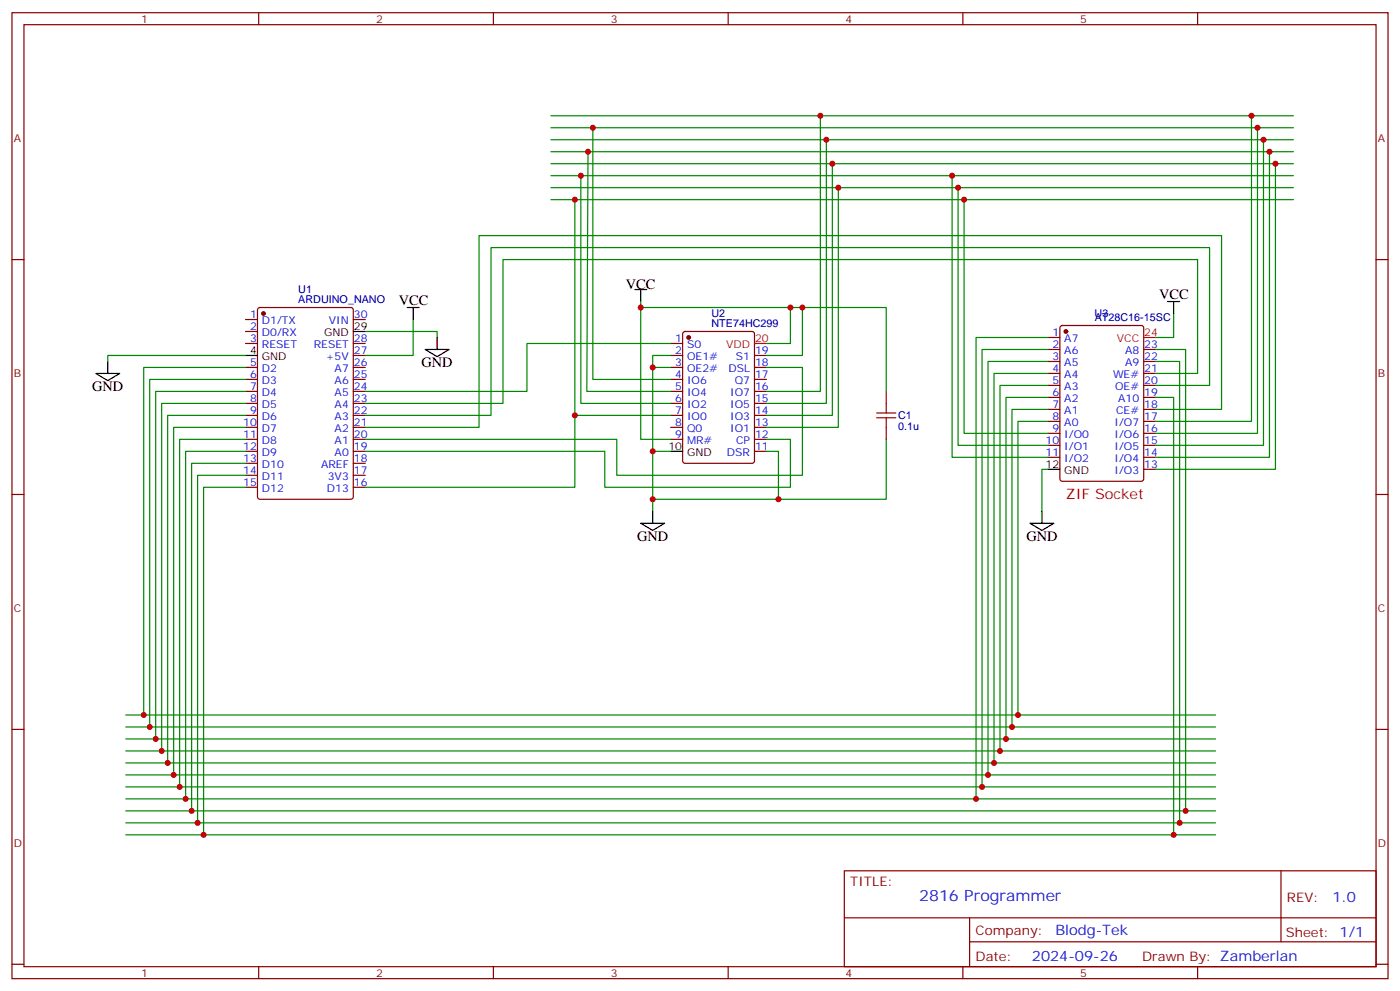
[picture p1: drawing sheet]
<svg xmlns="http://www.w3.org/2000/svg" width="412mm" height="292mm" viewBox="0 0 412 292" stroke-linecap="round" stroke-linejoin="round" font-family="sans-serif">
<g fill="none" stroke="#870000" stroke-width=".35">
<path d="M3.5 3.7h405.4v284.4h-405.4zM7.1 7.3h398.2v277.3h-398.2zM76.2 3.7v3.6M145.3 3.7v3.6M214.5 3.7v3.6M283.6 3.7v3.6M352.8 3.7v3.6M3.5 76.4h3.6M405.3 76.4h3.6M72.3 94.1h3.5M72.3 97.6h3.5M76.1 90.7l.5-.2h26.8l.6 .5 .1 55.3-.5 .6-27 .1-.7-.5-.1-55.3z"/>
<path d="M104.1 94.1h3.5M201.3 97.8l.5-.2h19.7l.7 .4v37.7l-.4 .6-20 .1-.7-.5v-37.6zM308.7 99.3h3.5M312.4 96l.5-.2h23.3l.6 .4 .1 44.8-.5 .6-23.5 .1-.6-.5-.1-44.7zM72.3 101.1h3.5M72.3 108.2h3.5M72.3 111.7h3.5M72.3 115.2h3.5M72.3 118.7h3.5M104.1 101.1h3.5M104.1 108.2h3.5M104.1 111.7h3.5"/>
<path d="M104.1 115.2h3.5M104.1 118.7h3.5M104.1 104.6h3.5M197.6 101.1h3.5M197.6 108.2h3.5M197.6 111.7h3.5M197.6 115.2h3.5M197.6 118.7h3.5M197.6 104.6h3.5M222.2 108.2h3.6M222.2 111.7h3.6M222.2 115.2h3.6"/>
<path d="M222.2 118.7h3.6M222.2 104.6h3.6M261.1 115.2v3.5M308.7 102.9h3.5M308.7 106.4h3.5M308.7 109.9h3.5M308.7 113.5h3.5M308.7 117h3.5M336.9 102.9h3.5M336.9 106.4h3.5M336.9 109.9h3.5M336.9 113.5h3.5"/>
<path d="M336.9 117h3.5M72.3 122.3h3.5M72.3 125.8h3.5M72.3 129.3h3.5M72.3 132.9h3.5M72.3 136.4h3.5M72.3 139.9h3.5M104.1 122.3h3.5M104.1 125.8h3.5M104.1 129.3h3.5M104.1 132.9h3.5M104.1 136.4h3.5"/>
<path d="M104.1 139.9h3.5M197.6 122.3h3.5M197.6 125.8h3.5M197.6 129.3h3.5M222.2 122.3h3.6M222.2 125.8h3.6M222.2 129.3h3.6M222.2 132.9h3.6M261.1 125.8v3.5M308.7 120.5h3.5M308.7 124h3.5M308.7 127.6h3.5"/>
<path d="M308.7 131.1h3.5M308.7 134.6h3.5M336.9 120.5h3.5M336.9 124h3.5M336.9 127.6h3.5M336.9 131.1h3.5M336.9 134.6h3.5M336.9 138.1h3.5M3.5 145.6h3.6M72.3 143.4h3.5M104.1 143.4h3.5M405.3 145.6h3.6"/>
<path d="M3.5 214.7h3.6M405.3 214.7h3.6M248.7 256.3h156.6v28.3h-156.6zM377.3 256.4v20.8M248.7 270.2h156.5M285.6 277.2h119.6M285.6 270.2v14.1M3.5 283.8h3.6M76.2 284.6v3.5M145.3 284.6v3.5M214.5 284.6v3.5M283.6 284.6v3.5"/>
<path d="M352.8 284.6v3.5M405.3 283.8h3.6"/>
</g>
<g fill="#870000" stroke="#870000" stroke-width=".35">
<circle cx="77.6" cy="92.3" r=".53"/>
<circle cx="202.8" cy="99.3" r=".53"/>
<circle cx="314" cy="97.6" r=".53"/>
</g>
<g fill="none" stroke="#000" stroke-width=".35">
<path d="M104.1 97.6h3.5M119.9 90.5h3.6M121.7 90.5v3.6M128.8 99.3v3.6M187 85.2h3.5M188.7 85.2v3.6M344 88.8h3.5M345.7 88.8v3.5M28.2 109.9h7.1l-3.6 2.1zM31.7 106.4v3.5M72.3 104.6h3.5M125.2 102.9h7.1l-3.5 2.1z"/>
<path d="M197.6 132.9h3.5M308.7 138.1h3.5M188.7 154h7.1l-3.5 2.1zM192.3 150.5v3.5M303.4 154h7l-3.5 2.1zM306.9 150.5v3.5"/>
</g>
<path d="M336.9 99.3h3.5M222.2 101.1h3.6" fill="none" stroke="#f00" stroke-width=".35"/>
<g fill="none" stroke="#008700" stroke-width=".35">
<path d="M162.3 34.1h218.7M162.3 37.6h218.7M174.6 37.6v74.1h23M241.7 34.1v81.1h-15.9M368.7 34.1v89.9h-28.3M370.4 37.6v90h-30M162.3 41.1h218.7M162.3 51.7h218.7M162.3 48.2h218.7M162.3 44.7h218.7M162.3 55.2h218.7M162.3 58.8h218.7"/>
<path d="M169.3 58.8v63.5M171.1 51.7v67h26.5M173.2 44.7l-.3 70.5h24.7M243.4 41.1v77.6h-17.6M245.2 48.2v74.1h-19.4M246.9 55.2v70.6h-21.1M280.5 51.7v82.9h28.2M282.2 55.2v75.9h26.5M284 58.8v68.8h24.7M372.2 41.1v90h-31.8M373.9 44.7v89.9h-33.5M375.7 48.2v89.9h-35.3"/>
<path d="M107.6 97.6h21.2v1.7M121.7 94.1v10.5h-14.1M188.7 90.5h44.1v10.6h-7M188.7 88.8v40.5h8.9M232.8 90.5h28.3v24.7M236.4 90.5v14.1h-10.6M308.7 99.3h-21.2v135.9M345.7 92.3v7h-5.3M72.3 108.2h-30v102.3M72.3 111.7h-28.2v102.3M72.3 115.2h-26.4v102.3M72.3 118.7h-24.7v102.4"/>
<path d="M72.3 104.6h-40.6v1.8M192.3 108.2h5.3M197.6 101.1h-42.4v14.1h-47.6M197.6 104.6h-5.3v45.9M225.8 108.2h10.6v31.7h-54.7v-10.6h-74.1M308.7 117h-12.4v100.5M308.7 113.5h-14.1v107.6M308.7 109.9h-15.9v114.7M308.7 106.4h-17.7v121.7M308.7 102.9h-19.4v128.7M340.4 102.9h8.8v135.8M340.4 106.4h7.1v135.8"/>
<path d="M340.4 117h5.3v128.7M340.4 109.9h12.4v-33.5h-204.6v42.3h-40.6M340.4 113.5h15.9v-40.6h-211.7v49.4h-37M72.3 122.3h-22.9v102.3M72.3 125.8h-21.1v102.3M72.3 129.3h-19.4v102.3M72.3 132.9h-17.6v102.3M72.3 136.4h-15.9v102.3M72.3 139.9h-14.1v102.3M192.3 132.9h5.3M197.6 122.3h-28.3v21.1h-61.7M225.8 129.3h7v14.1h-54.6v-10.5h-70.6"/>
<path d="M261.1 129.3v17.7h-31.8v-14.1h-3.5M308.7 124h-8.8v86.5M308.7 120.5h-10.6v93.5M308.7 138.1h-1.8v12.4M340.4 120.5h19.4v-51.1h-218.7v56.4h-33.5M72.3 143.4h-12.3v102.3M192.3 147h37M37 217.5h321.1M37 214h321.1M37 210.5h321.1M37 238.7h321.1M37 235.2h321.1"/>
<path d="M37 231.6h321.1M37 228.1h321.1M37 224.6h321.1M37 221.1h321.1M37 245.7h321.1M37 242.2h321.1"/>
</g>
<path d="M261.1 118.7v2.9M258.2 123h5.7M258.2 121.6h5.7M261.1 123v2.8" fill="none" stroke="#a10000" stroke-width=".35"/>
<g fill="#c00">
<circle cx="280.5" cy="51.7" r=".88"/>
<circle cx="375.7" cy="48.2" r=".88"/>
<circle cx="370.4" cy="37.6" r=".88"/>
<circle cx="368.7" cy="34.1" r=".88"/>
<circle cx="373.9" cy="44.7" r=".88"/>
<circle cx="372.2" cy="41.1" r=".88"/>
<circle cx="192.3" cy="108.2" r=".88"/>
<circle cx="192.3" cy="132.9" r=".88"/>
<circle cx="60" cy="245.7" r=".88"/>
<circle cx="58.2" cy="242.2" r=".88"/>
<circle cx="54.7" cy="235.2" r=".88"/>
<circle cx="52.9" cy="231.6" r=".88"/>
<circle cx="51.2" cy="228.1" r=".88"/>
<circle cx="49.4" cy="224.6" r=".88"/>
<circle cx="47.6" cy="221.1" r=".88"/>
<circle cx="45.9" cy="217.5" r=".88"/>
<circle cx="42.3" cy="210.5" r=".88"/>
<circle cx="44.1" cy="214" r=".88"/>
<circle cx="56.4" cy="238.7" r=".88"/>
<circle cx="294.6" cy="221.1" r=".88"/>
<circle cx="345.7" cy="245.7" r=".88"/>
<circle cx="347.5" cy="242.2" r=".88"/>
<circle cx="349.3" cy="238.7" r=".88"/>
<circle cx="169.3" cy="58.8" r=".88"/>
<circle cx="169.3" cy="122.3" r=".88"/>
<circle cx="171.1" cy="51.7" r=".88"/>
<circle cx="173.2" cy="44.7" r=".88"/>
<circle cx="174.6" cy="37.6" r=".88"/>
<circle cx="241.7" cy="34.1" r=".88"/>
<circle cx="243.4" cy="41.1" r=".88"/>
<circle cx="245.2" cy="48.2" r=".88"/>
<circle cx="246.9" cy="55.2" r=".88"/>
<circle cx="282.2" cy="55.2" r=".88"/>
<circle cx="284" cy="58.8" r=".88"/>
<circle cx="299.9" cy="210.5" r=".88"/>
<circle cx="298.1" cy="214" r=".88"/>
<circle cx="296.3" cy="217.5" r=".88"/>
<circle cx="292.8" cy="224.6" r=".88"/>
<circle cx="291" cy="228.1" r=".88"/>
<circle cx="289.3" cy="231.6" r=".88"/>
<circle cx="287.5" cy="235.2" r=".88"/>
<circle cx="188.7" cy="90.5" r=".88"/>
<circle cx="192.3" cy="147" r=".88"/>
<circle cx="229.3" cy="147" r=".88"/>
<circle cx="236.4" cy="90.5" r=".88"/>
<circle cx="232.8" cy="90.5" r=".88"/>
</g>
<text font-size="4.6" fill="#00f" x="270.8" y="265.4">2816 Programmer</text>
<g font-size="4.2">
<text x="117.5" y="89.8">VCC</text>
<text x="184.4" y="84.9">VCC</text>
<text x="341.5" y="88.1">VCC</text>
<text x="124.2" y="108.2">GND</text>
<text x="27.2" y="115.2">GND</text>
<text x="187.7" y="159.3">GND</text>
<text x="302.3" y="159.3">GND</text>
</g>
<text font-size="4.2" fill="#f00" x="314" y="147">ZIF Socket</text>
<g font-size="4.2" fill="#00f">
<text x="392.5" y="265.6">1.0</text>
<text x="310.9" y="275.2">Blodg-Tek</text>
<text x="304" y="283">2024-09-26</text>
</g>
<g font-size="3.9" fill="#800">
<text x="250.5" y="260.9">TITLE:</text>
<text x="379.1" y="265.6">REV:</text>
<text x="287.4" y="275.1">Company:</text>
<text x="378.7" y="275.7">Sheet: 1/1</text>
<text x="287.4" y="282.8">Date:</text>
<text x="336.4" y="282.9">Drawn By: Zamberlan</text>
</g>
<g font-size="3.2" fill="#800">
<text x="41.6" y="6.7">1</text>
<text x="110.8" y="6.7">2</text>
<text x="179.9" y="6.7">3</text>
<text x="249.1" y="6.7">4</text>
<text x="318.2" y="6.7">5</text>
<text x="4.1" y="41.8">A</text>
<text x="405.9" y="41.8">A</text>
<text x="4.1" y="111">B</text>
<text x="405.9" y="111">B</text>
<text x="4.1" y="180.1">C</text>
<text x="405.9" y="180.1">C</text>
<text x="4.1" y="249.3">D</text>
<text x="405.9" y="249.3">D</text>
<text x="41.6" y="287.5">1</text>
<text x="110.8" y="287.5">2</text>
<text x="179.9" y="287.5">3</text>
<text x="249.1" y="287.5">4</text>
<text x="318.2" y="287.5">5</text>
</g>
<g font-size="3.2" fill="#000080">
<text x="87.9" y="89.3">ARDUINO_NANO</text>
<text x="87.9" y="86.2">U1</text>
<text x="209.6" y="93.4">U2</text>
<text x="322.4" y="93.4">U3</text>
<text x="322.5" y="94.6">AT28C16-15SC</text>
<text x="209.6" y="96.3">NTE74HC299</text>
<text x="264.6" y="123.4">C1</text>
<text x="264.6" y="126.6">0.1u</text>
</g>
<g font-size="3.2" fill="#00f">
<text x="73.7" y="93.7">1</text>
<text x="77.2" y="95.5">D1/TX</text>
<text x="96.9" y="95.5">VIN</text>
<text x="104.2" y="93.7">30</text>
<text x="73.7" y="97.2">2</text>
<text x="73.7" y="100.8">3</text>
<text x="77.2" y="99">D0/RX</text>
<text x="104.2" y="100.8">28</text>
<text x="198.9" y="100.8">1</text>
<text x="310" y="99">1</text>
<text x="313.5" y="100.8">A7</text>
<text x="73.7" y="107.8">5</text>
<text x="77.2" y="102.5">RESET</text>
<text x="92.4" y="102.5">RESET</text>
<text x="96" y="106">+5V</text>
<text x="104.2" y="107.8">26</text>
<text x="104.2" y="104.3">27</text>
<text x="198.9" y="104.3">2</text>
<text x="198.9" y="107.8">3</text>
<text x="202.4" y="102.5">S0</text>
<text x="202.4" y="106">OE1#</text>
<text x="216.8" y="106">S1</text>
<text x="222.4" y="107.8">18</text>
<text x="222.4" y="104.3">19</text>
<text x="310" y="102.5">2</text>
<text x="310" y="106">3</text>
<text x="313.5" y="104.3">A6</text>
<text x="313.5" y="107.8">A5</text>
<text x="331.4" y="107.8">A9</text>
<text x="331.4" y="104.3">A8</text>
<text x="337.1" y="106">22</text>
<text x="337.1" y="102.5">23</text>
<text x="73.7" y="111.3">6</text>
<text x="77.2" y="109.6">D2</text>
<text x="77.2" y="113.1">D3</text>
<text x="98.6" y="113.1">A6</text>
<text x="98.6" y="109.6">A7</text>
<text x="104.2" y="111.3">25</text>
<text x="198.9" y="111.3">4</text>
<text x="202.4" y="109.6">OE2#</text>
<text x="202.4" y="113.1">IO6</text>
<text x="214.6" y="109.6">DSL</text>
<text x="216.4" y="113.1">Q7</text>
<text x="222.4" y="111.3">17</text>
<text x="310" y="109.6">4</text>
<text x="310" y="113.1">5</text>
<text x="313.5" y="111.3">A4</text>
<text x="327.9" y="111.3">WE#</text>
<text x="337.1" y="113.1">20</text>
<text x="337.1" y="109.6">21</text>
<text x="73.7" y="114.9">7</text>
<text x="73.7" y="118.4">8</text>
<text x="77.2" y="116.6">D4</text>
<text x="98.6" y="116.6">A5</text>
<text x="104.2" y="118.4">23</text>
<text x="104.2" y="114.9">24</text>
<text x="198.9" y="114.9">5</text>
<text x="198.9" y="118.4">6</text>
<text x="202.4" y="116.6">IO4</text>
<text x="215.1" y="116.6">IO7</text>
<text x="222.4" y="118.4">15</text>
<text x="222.4" y="114.9">16</text>
<text x="310" y="116.6">6</text>
<text x="313.5" y="114.9">A3</text>
<text x="313.5" y="118.4">A2</text>
<text x="328.5" y="114.9">OE#</text>
<text x="329.4" y="118.4">A10</text>
<text x="337.1" y="116.6">19</text>
<text x="71.6" y="125.4">10</text>
<text x="73.7" y="121.9">9</text>
<text x="77.2" y="120.2">D5</text>
<text x="77.2" y="123.7">D6</text>
<text x="98.6" y="123.7">A3</text>
<text x="98.6" y="120.2">A4</text>
<text x="104.2" y="125.4">21</text>
<text x="104.2" y="121.9">22</text>
<text x="198.9" y="121.9">7</text>
<text x="198.9" y="125.4">8</text>
<text x="202.4" y="120.2">IO2</text>
<text x="202.4" y="123.7">IO0</text>
<text x="215.1" y="123.7">IO3</text>
<text x="215.1" y="120.2">IO5</text>
<text x="222.4" y="125.4">13</text>
<text x="222.4" y="121.9">14</text>
<text x="310" y="120.2">7</text>
<text x="310" y="123.7">8</text>
<text x="313.5" y="121.9">A1</text>
<text x="313.5" y="125.4">A0</text>
<text x="328.3" y="125.4">I/O7</text>
<text x="328.8" y="121.9">CE#</text>
<text x="337.1" y="123.7">17</text>
<text x="337.1" y="120.2">18</text>
<text x="71.6" y="129">11</text>
<text x="77.2" y="127.2">D7</text>
<text x="77.2" y="130.7">D8</text>
<text x="98.6" y="130.7">A1</text>
<text x="98.6" y="127.2">A2</text>
<text x="104.2" y="129">20</text>
<text x="198.9" y="129">9</text>
<text x="202.4" y="127.2">Q0</text>
<text x="202.4" y="130.7">MR#</text>
<text x="215.1" y="127.2">IO1</text>
<text x="216.8" y="130.7">CP</text>
<text x="222.4" y="129">12</text>
<text x="308" y="130.7">10</text>
<text x="310" y="127.2">9</text>
<text x="313.5" y="129">I/O0</text>
<text x="328.3" y="129">I/O6</text>
<text x="337.1" y="130.7">15</text>
<text x="337.1" y="127.2">16</text>
<text x="71.6" y="132.5">12</text>
<text x="71.6" y="136">13</text>
<text x="77.2" y="134.3">D9</text>
<text x="77.2" y="137.8">D10</text>
<text x="94.6" y="137.8">AREF</text>
<text x="98.6" y="134.3">A0</text>
<text x="104.2" y="136">18</text>
<text x="104.2" y="132.5">19</text>
<text x="214.1" y="134.3">DSR</text>
<text x="222.4" y="132.5">11</text>
<text x="308" y="134.3">11</text>
<text x="313.5" y="132.5">I/O1</text>
<text x="313.5" y="136">I/O2</text>
<text x="328.3" y="136">I/O4</text>
<text x="328.3" y="132.5">I/O5</text>
<text x="337.1" y="137.8">13</text>
<text x="337.1" y="134.3">14</text>
<text x="71.6" y="139.6">14</text>
<text x="71.6" y="143.1">15</text>
<text x="77.2" y="141.3">D11</text>
<text x="96.6" y="141.3">3V3</text>
<text x="104.2" y="143.1">16</text>
<text x="104.2" y="139.6">17</text>
<text x="328.3" y="139.6">I/O3</text>
<text x="77.2" y="144.9">D12</text>
<text x="96.3" y="144.9">D13</text>
</g>
<g font-size="3.2">
<text x="95.5" y="99">GND</text>
<text x="104.2" y="97.2">29</text>
<text x="73.7" y="104.3">4</text>
<text x="77.2" y="106">GND</text>
<text x="196.9" y="132.5">10</text>
<text x="202.4" y="134.3">GND</text>
<text x="308" y="137.8">12</text>
<text x="313.5" y="139.6">GND</text>
</g>
<g font-size="3.2" fill="#f00">
<text x="222.4" y="100.8">20</text>
<text x="329" y="100.8">VCC</text>
<text x="337.1" y="99">24</text>
<text x="213.9" y="102.5">VDD</text>
</g>
</svg>
